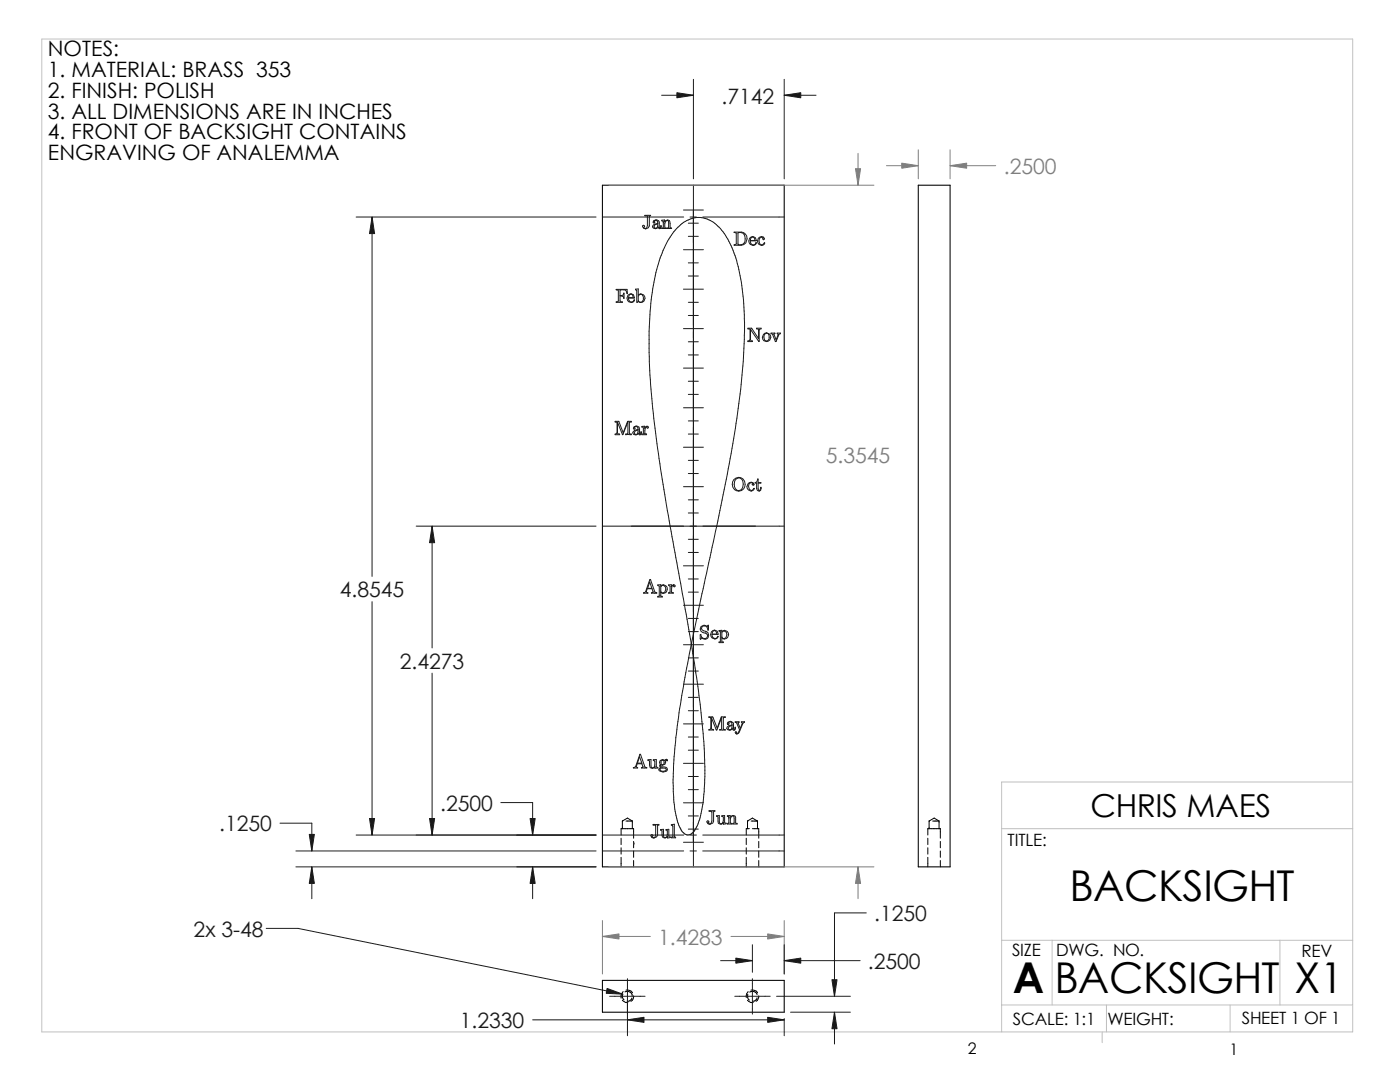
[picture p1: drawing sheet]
<svg xmlns="http://www.w3.org/2000/svg" width="279mm" height="216mm" viewBox="0 0 279 216" stroke-linecap="round" stroke-linejoin="round" font-family="sans-serif">
<path d="M8.3 7.8h261.7v198.1h-261.7zM270 156h-70.1v49.9M199.9 165.4h70.1M199.9 187.6h70.1M210 187.6v12.9M255.4 187.6v12.9M199.9 200.5h70.1M220 205.9v2.2M220.8 200.5v5.4M245.5 200.5v5.4" fill="none" stroke="#c0c0c0" stroke-width=".2"/>
<g fill="none" stroke="#000" stroke-width=".2">
<path d="M124 166.6v-1.2h2.4v1.9M124 167.3v1.2M124 169.2v1.2M124 171.1v1.9M124.2 163.8h.1M124.2 163.8v1.6M124.2 163.8l1-.6 1 .6M124.9 163.8h1.3M126.2 163.8v1.6M126.4 167.9v1.3M126.4 169.8v1.3M126.4 171.7v1.3"/>
<path d="M148.9 167.3v1.2M148.9 169.2v1.2M148.9 171.1v1.9M149.2 163.8h.1M149.2 163.8v1.6M149.2 163.8l1-.6 1 .6M149.5 165.4h-.6v1.2M149.9 163.8h1.3M150.2 165.4h1.2v1.9M151.2 163.8v1.6M151.4 167.9v1.3M151.4 169.8v1.3"/>
<path d="M151.4 171.7v1.3M185.2 166.6v-1.2h2.5v1.9M185.2 167.3v1.2M185.2 169.2v1.2M185.2 171.1v1.9M185.4 163.8h.1M185.4 163.8v1.6M185.4 163.8l1-.6 1 .6M186.1 163.8h1.3M187.4 163.8v1.6M187.7 167.9v1.3M187.7 169.8v1.3"/>
<path d="M187.7 171.7v1.3M124 199h.1M124.2 199.6a1.04 1.04 0 0 0 1.1 .4M124.3 198.4l-.1 .1a.92 .92 0 0 0 .3 1M124.4 197.9l-.3 .4-.1 .7M124.7 197.9h.2a1 1 0 0 1 1.3 .6M124.9 197.6a1.3 1.3 0 0 1 1.3 .5M126.1 199.1a.92 .92 0 0 1-1 .7M126.2 198.5h.1M126.4 198.7a1.09 1.09 0 0 1-.5 1.1M149.2 199.6a1.08 1.08 0 0 0 1.1 .4M149.2 198.4v.1a.94 .94 0 0 0 .4 1.1"/>
<path d="M149.3 197.9a1.27 1.27 0 0 0-.4 1.1M149.6 198l.3-.1a.96 .96 0 0 1 1.2 .6M149.9 197.6a1.24 1.24 0 0 1 1.3 .5M151.1 199.1a.89 .89 0 0 1-.9 .7M151.4 198.7a1.32 1.32 0 0 1-.5 1.1"/>
</g>
<path d="M120.2 37h36.3v136h-36.3zM183.3 37h6.3v136h-6.3zM120.2 195.6h36.3v6.4h-36.3z" fill="none" stroke="#000" stroke-width=".21"/>
<g fill="none" stroke="#191924" stroke-width=".2">
<path d="M132 19h6.4M138.4 15.8v19.9M156.5 15.8v19.9M156.5 19h6.4M138.4 37v136M71.1 43.3h47.9M74.3 43.3v71.7M120.2 43.3h16.2M123 57.7h2.1l.1 .9-.4-.7h-1l-.1 1.1 .7-.1 .1-.4v1l-.1-.3-.7-.1 .1 1.1 .4 .1h-1.2l.4-.2v-2.1v-.1zM125.3 58.9l.6-.3 .5 .2 .2 .6-1.2 .1a.63 .63 0 0 0 .8 .7l.4-.3-.3 .4-.3 .1-.6-.2-.2-.3-.1-.4zM125.7 58.8h.5l.2 .6h-1zM126.8 57.7h.6v1.2l.5-.3 .5 .2 .3 .7-.2 .6a.77 .77 0 0 1-1.2 0l-.2 .2v-2.3z"/>
<path d="M127.4 59l.5-.3a.88 .88 0 0 1 .5 .8 .88 .88 0 0 1-.6 .8l-.4-.3zM128.7 43h1.1l-.2 .1v2l-.2 .4-.5 .2-.5-.1-.2-.4 .1-.2h.3v.3l-.2 .1 .4 .2 .3-.1 .1-.5v-1.9zM131.3 44.6a.76 .76 0 0 0-1 .8l.6 .2 .5-.3v.3h.5l.1-.6-.2 .5-.2-.2v-.8a.59 .59 0 0 0-.7-.6l-.4 .1-.2 .3 .1 .1h.2v-.2l-.1-.1 .2-.1 .5 .1 .1 1-.2 .4h-.5l-.1-.2 .2-.5 .6-.1M132.1 43.9h.5v.4l.6-.4 .4 .1 .1 1.4 .3 .2h-.9l.3-.2v-1.3l-.2-.1-.3 .1-.2 .5v.8l.3 .2h-.9l.3-.2v-1.1zM132.4 44.3h.1M135 45.6a5.4 5.4 0 0 1 8.8 0l.2 .3a18.8 18.8 0 0 1 3.4 7.9 66.9 66.9 0 0 1 .8 20.1 195.5 195.5 0 0 1-3 20.7l-6.4 29.9a195 195 0 0 0-4.4 28.5v.7a29.5 29.5 0 0 0 1.1 11 2.69 2.69 0 0 0 1.8 1.9l.4-.1a3.2 3.2 0 0 0 1.7-2.4 39.2 39.2 0 0 0 1.2-13.9l-.9-9.7-1.1-8.2-5.2-29.4a300.4 300.4 0 0 1-2.9-19.5l-.7-6.7a113.4 113.4 0 0 1-.1-13.9 36 36 0 0 1 3.1-13.8l.7-1.3zM136.4 41.9h4M136.4 49.8h4M136.4 57.7h4M137.4 44.5h2M137.4 47.2h2M137.4 52.5h2"/>
<path d="M137.4 55.1h2M137.7 43.3h1.3M140.3 43.3h16.2M146.5 46.3h1.5a1.24 1.24 0 0 1 1.1 1.4l-.3 .8-.4 .3-1.9 .1 .4-.3v-2v-.2zM147.3 46.4h.1a1.08 1.08 0 0 1 1.3 1.3 1.05 1.05 0 0 1-1.4 1.1zM149.6 47.5l.6-.3 .5 .2 .3 .6h-1.3a.63 .63 0 0 0 .3 .7 .63 .63 0 0 0 .7 0l.2-.3-.3 .5-.3 .1-.6-.2-.3-.7zM150 47.4h.5l.2 .6h-1zM151.3 47.5l.7-.3 .4 .1 .1 .5h-.2l-.1-.3h.2l-.4-.2-.3 .2-.2 .6 .1 .6 .4 .2 .6-.4-.1 .2-.5 .3-.5-.2-.3-.7zM136.4 65.6h4M136.4 73.4h4M137.4 60.3h2M137.4 62.9h2"/>
<path d="M137.4 68.2h2M137.4 70.8h2M137.4 76.1h2M137.4 78.7h2M149.3 65.5h.7l1.4 2.1v-1.9l-.4-.1v-.1h.9l-.4 .4v2.3l-1.7-2.5v2l.4 .5h-.9l.4-.5v-2l-.4-.1zM152.8 66.5h.2a.89 .89 0 0 1 .5 .8 .89 .89 0 0 1-.5 .8 .9 .9 0 0 1-.2-1.6zM153.9 66.5h.7l-.2 .2 .5 1.1 .4-1-.2-.3h.6l-.2 .2-.6 1.5-.7-1.5zM122.8 84.1h.7l.9 2.3 .9-2.3h.7v.1h-.3l-.1 .2v2l.1 .2h.3v.1h-1.1v-.1h.3l.1-.2v-2.2l-1.1 2.5-1-2.5v2.1l.5 .4h-.9l.3-.4v-1.9v-.2h-.3zM126.5 85.2l.5-.2a.59 .59 0 0 1 .6 .7l.1 .9h.1l.1-.4h.1l-.3 .6-.3-.4-.5 .4-.4-.1-.2-.3a1.03 1.03 0 0 1 1-.7v-.5l-.3-.1-.5 .2 .2 .1-.3 .2zM126.8 86l.5-.2-.1 .8-.3 .1-.2-.1-.1-.2zM128.7 86.4h.1M129.1 85.1h.2l.1 .3h-.3z"/>
<path d="M129.1 85.1a1.04 1.04 0 0 0-.4 1.3M129.1 85l-.3 .2-.1 .3v-.5l-.6 .1 .3 .3v1.2h-.3v.1h.9l-.3-.3M136.4 81.4h4M136.4 89.2h4M136.4 97.1h4M137.4 86.6h2M137.4 84h2M137.4 91.9h2M137.4 94.5h2M137.4 99.7h2M146.9 95.5l.5-.2a1.36 1.36 0 0 1 1 1.3 1.36 1.36 0 0 1-1 1.3 1.4 1.4 0 0 1-.5-2.4zM149.3 96.6a.69 .69 0 0 1 .6-.4 .69 .69 0 0 1 .6 .4v.2h-.3l-.1-.2 .2-.1-.4-.2-.5 .4 .2 1 .6 .1 .3-.3v.2l-.6 .3-.5-.2-.3-.3v-.4z"/>
<path d="M150.3 96.5h.1M151.2 95.6l.1 .7h.5l-.5 .1 .1 1.4h.3l.2-.6-.1 .6-.3 .2-.4-.3-.1-1.3h-.3l.4-.3zM83.1 105h35.9M86.2 105v24.3M120.2 105h36.3M129 118v.1M129.7 116.1l.4 1.3h-.9zM129.8 115.6l.9 2.5 .4 .3h-1.1l.3-.2-.2-.7h-.9l-.2 .5 .3 .4h-.9l.5-.4zM131.3 116.7h.6v.2l.5-.2 .5 .2 .2 .3 .1 .4-.2 .5a.72 .72 0 0 1-1.1 .1v.8h.3v.1h-.9v-.1h.3v-1.9zM131.9 117.1l.5-.3 .4 .3 .1 .5-.2 .6-.4 .1-.4-.2zM133.4 116.7h.6v.4l.1-.3 .4-.1 .2 .2-.2 .2v-.3l-.4 .2a1.23 1.23 0 0 0 0 1.2l.3 .2h-1l.3-.2v-1.1zM136.4 112.9h4"/>
<path d="M137.4 102.4h2M137.4 107.6h2M137.4 110.2h2M137.4 115.5h2M137.4 118.2h2M74.3 120.1v46.5M86.2 134.3v32.3M136.4 120.8h4M136.4 128.7h4M136.4 136.5h4M137.4 123.4h2M137.4 126h2"/>
<path d="M137.4 131.3h2M137.4 133.9h2M137.4 139.1h2M139.8 126.6h.1M140.9 126l-.8-.4-.1-.3 .2-.3 .3-.1a.95 .95 0 0 1 .9 .8v-.9l-.3 .3-.6-.3-.6 .2-.2 .5a1.27 1.27 0 0 0 1.2 .9l.3 .5-.1 .4a.76 .76 0 0 1-.8 0 .76 .76 0 0 1-.4-.7M140.9 126l.4 .2 .1 .5-.1 .6a.91 .91 0 0 1-1.3 0l-.2 .3v-1M140.9 126h.1M142 126.1l.6-.4 .5 .2 .2 .6-1.2 .1a.63 .63 0 0 0 .3 .7 .63 .63 0 0 0 .7 0l.2-.3-.3 .4-.3 .1-.6-.2-.3-.7zM142.4 125.9h.4l.2 .6h-.9zM143.5 125.8h.6v.2l.5-.2 .5 .2 .3 .7-.2 .5a.72 .72 0 0 1-1.1 .1v.8h.3v.1h-.9v-.1h.3v-2.1l-.3-.1zM144.1 126.2l.5-.3 .3 .3 .2 .5-.2 .6-.4 .1-.4-.2zM127.6 151l.5 1.3h-.9z"/>
<path d="M127.7 150.5l.1 .1 .9 2.5 .4 .1h-1.1l.3-.1-.2-.7h-.9l-.2 .6 .3 .2h-.9l.5-.3zM129.3 151.6h.6l.1 1.5 .3 .1a1.16 1.16 0 0 0 .3-1.4h-.2v-.2h.6v1.3l.3 .3-.6 .1v-.3a.62 .62 0 0 1-1 .1l-.1-1.3h-.3zM131.7 151.8l.5-.2 .4 .1 .5-.2 .1 .2-.1 .1-.1-.2-.3 .2 .1 .3-.1 .4-.5 .2-.4-.1v.1a.53 .53 0 0 0 .8 .3l.5 .3v.5a1.07 1.07 0 0 1-1.6-.3l.3-.3-.2-1.1zM131.8 153.3h.9l.2 .1v.3l-.6 .2-.5-.1-.1-.3zM131.8 152.6h.1M132 151.8l.2-.1a.49 .49 0 0 1 .3 .4 .49 .49 0 0 1-.3 .5l-.2-.2zM136.4 144.4h4M136.4 152.3h4M137.4 141.8h2M137.4 147.1h2M137.4 149.7h2M137.4 157.6h2"/>
<path d="M137.4 154.9h2M141.5 143h.7l.9 2.3 .8-2.2 .8-.1-.3 .2v.1v2.2l.3 .2h-1.1l.4-.2v-.1v-2.3l-1 2.6-1-2.5v2.1l.1 .2 .3 .2h-.9l.3-.2 .1-.2v-2.1zM145.3 144.1l.5-.2a.64 .64 0 0 1 .6 .7v.8l.2 .2 .2-.5-.1 .5h-.4l-.1-.2-.5 .3-.4-.1-.3-.3a.91 .91 0 0 1 1.1-.6l-.1-.5-.3-.2-.4 .2 .2 .2-.3 .2zM145.5 144.9l.6-.1-.2 .7h-.5l-.1-.2zM146.7 144h.8l-.2 .3 .4 1 .5-.9-.2-.4h.6l-.3 .4-.9 1.9-.3 .2-.2-.1-.1-.4h.2v.3h-.1l.2 .1 .2-.1 .3-.6-.6-1.4zM55.9 164.3h6.3v5.5M59.1 169.8h59.9M59.1 173h59.9M62.2 173v6.3M71.1 166.6h47.9M99.9 160.1h6.4v6.5M106.3 173v6.3"/>
<path d="M120.2 169.8h16.2M120.2 166.6h16.2M130.3 164.5h1.2v.1l-.3 .1v2l-.2 .3-.5 .2-.4-.1-.2-.3 .1-.2h.2l.1 .3-.3 .1 .5 .2 .2-.2 .2-.4v-1.9l-.6-.1zM131.8 165.5h.6l.1 1.5 .3 .1 .3-.1a1.44 1.44 0 0 0 0-1.3h-.2v-.2h.6v1.3l.3 .3-.6 .1v-.3a.62 .62 0 0 1-1 .1l-.1-1.3h-.3zM134 164.5h.6v2.5h.2v.2h-.8v-.2h.3v-2.1zM136.4 160.2h4M136.4 168.1h4M137.4 162.8h2M137.4 165.4h2M137.7 169.8h1.3M137.7 166.6h1.3M140.3 169.8h16.2"/>
<path d="M140.3 166.6h16.2M141.5 161.8h1.2v.1h-.3v2l-.2 .4-.5 .2-.4-.1-.2-.4v-.2h.3v.3l-.2 .1 .4 .2 .3-.1 .2-.5v-1.7l-.6-.2zM143 162.8l.6-.1v1.3v.3l.3 .1 .3-.1 .2-.5-.1-.9h-.2v-.1l.5-.1v1.3l.3 .4-.5 .1v-.4a.61 .61 0 0 1-1.1 .2v-1.2zM144.4 164.1h.1M145.5 163.1h.1M146.3 162.8l-.3 .1-.2 .5v.8l.2 .1v.1h-.8v-.1h.3v-1.2M146.3 162.8l.4 .1 .1 .2v1.1l.3 .1v.1h-.8l.2-.2v-1.3zM146.3 162.7l-.6 .4v-.4l-.5 .1v.1h.3v.2"/>
<circle cx="153" cy="67.3" r=".85"/>
<circle cx="147.4" cy="96.6" r="1.35"/>
</g>
<path d="M126.6 168.2v.2" fill="none" stroke="#f00" stroke-width=".2"/>
<path d="M61.7 166.5h1l-.5 3.3z" fill="#191924"/>
<path d="M61.7 166.5h1l-.5 3.3z" fill="none" stroke="#191924" stroke-width=".2"/>
<path d="M62.2 173l.5 3.3h-1z" fill="#191924"/>
<path d="M62.2 173l.5 3.3h-1z" fill="none" stroke="#191924" stroke-width=".2"/>
<path d="M106.3 173l.5 3.3h-1z" fill="#191924"/>
<path d="M106.3 173l.5 3.3h-1z" fill="none" stroke="#191924" stroke-width=".2"/>
<path d="M105.8 163.3h1l-.5 3.3z" fill="#191924"/>
<path d="M105.8 163.3h1l-.5 3.3z" fill="none" stroke="#191924" stroke-width=".2"/>
<path d="M73.7 163.3h1.1l-.5 3.3z" fill="#191924"/>
<path d="M73.7 163.3h1.1l-.5 3.3z" fill="none" stroke="#191924" stroke-width=".2"/>
<path d="M74.3 43.3l.5 3.3h-1.1z" fill="#191924"/>
<path d="M74.3 43.3l.5 3.3h-1.1z" fill="none" stroke="#191924" stroke-width=".2"/>
<path d="M85.7 163.3h1l-.5 3.3z" fill="#191924"/>
<path d="M85.7 163.3h1l-.5 3.3z" fill="none" stroke="#191924" stroke-width=".2"/>
<path d="M86.2 105l.5 3.3h-1z" fill="#191924"/>
<path d="M86.2 105l.5 3.3h-1z" fill="none" stroke="#191924" stroke-width=".2"/>
<path d="M135.1 18.5l3.3 .5-3.3 .5z" fill="#191924"/>
<path d="M135.1 18.5l3.3 .5-3.3 .5z" fill="none" stroke="#191924" stroke-width=".2"/>
<path d="M156.5 19l3.3-.5v1z" fill="#191924"/>
<path d="M156.5 19l3.3-.5v1z" fill="none" stroke="#191924" stroke-width=".2"/>
<path d="M121.5 37h52.9M171.2 30.6v6.4M121.5 173h52.9M171.2 173v6.3" fill="none" stroke="#808080" stroke-width=".2"/>
<path d="M170.7 33.7h1l-.5 3.3z" fill="#808080"/>
<path d="M170.7 33.7h1l-.5 3.3z" fill="none" stroke="#808080" stroke-width=".2"/>
<path d="M171.2 173l.5 3.3h-1z" fill="#808080"/>
<path d="M171.2 173l.5 3.3h-1zM120.2 183.7v10.7M120.2 186.9h9.6M145.9 186.9h10.6M156.5 183.7v10.7" fill="none" stroke="#808080" stroke-width=".2"/>
<g fill="none" stroke="#191924" stroke-width=".2">
<path d="M53.1 185.3h6.4l64.8 13.1M121.7 198.8h7M125.2 195.3v11.4M143.8 191.7h6.4M146.6 198.8h7.1M150.2 188.5v5.5M150.2 195.3v7.1M155 198.8h14.7M156.5 191.7h15.2M156.5 188.5v5.9M172.9 182.2h-6.4v16.6M106.3 203.5h50.2"/>
<path d="M156.5 203.2v3.5M157.8 202h11.9M166.5 202v6.3"/>
</g>
<path d="M153.2 186.4l3.3 .5-3.3 .5z" fill="#808080"/>
<path d="M153.2 186.4l3.3 .5-3.3 .5z" fill="none" stroke="#808080" stroke-width=".2"/>
<path d="M120.2 186.9l3.3-.5v1z" fill="#808080"/>
<path d="M120.2 186.9l3.3-.5v1z" fill="none" stroke="#808080" stroke-width=".2"/>
<path d="M153.2 203l3.3 .5-3.3 .5z" fill="#191924"/>
<path d="M153.2 203l3.3 .5-3.3 .5z" fill="none" stroke="#191924" stroke-width=".2"/>
<path d="M166 195.5h1l-.5 3.3z" fill="#191924"/>
<path d="M166 195.5h1l-.5 3.3z" fill="none" stroke="#191924" stroke-width=".2"/>
<path d="M156.5 191.7l3.3-.5v1z" fill="#191924"/>
<path d="M156.5 191.7l3.3-.5v1z" fill="none" stroke="#191924" stroke-width=".2"/>
<path d="M146.9 191.2l3.3 .5-3.3 .5z" fill="#191924"/>
<path d="M146.9 191.2l3.3 .5-3.3 .5z" fill="none" stroke="#191924" stroke-width=".2"/>
<path d="M166.5 202l.5 3.3h-1z" fill="#191924"/>
<path d="M166.5 202l.5 3.3h-1z" fill="none" stroke="#191924" stroke-width=".2"/>
<path d="M125.2 203.5l3.3-.5v1z" fill="#191924"/>
<path d="M125.2 203.5l3.3-.5v1z" fill="none" stroke="#191924" stroke-width=".2"/>
<path d="M121.2 197.2l3.1 1.2-3.3-.2z" fill="#191924"/>
<path d="M121.2 197.2l3.1 1.2-3.3-.2z" fill="none" stroke="#191924" stroke-width=".2"/>
<path d="M176.9 33.1h6.4M183.3 29.9v5.8M189.6 29.9v5.8M189.6 33.1h9.1" fill="none" stroke="#808080" stroke-width=".2"/>
<path d="M189.6 33.1l3.3-.5v1z" fill="#808080"/>
<path d="M189.6 33.1l3.3-.5v1z" fill="none" stroke="#808080" stroke-width=".2"/>
<path d="M180 32.6l3.3 .5-3.3 .5z" fill="#808080"/>
<path d="M180 32.6l3.3 .5-3.3 .5z" fill="none" stroke="#808080" stroke-width=".2"/>
<g font-size="8.5">
<text x="213.4" y="179.8">BACKSIGHT</text>
<text x="202.1" y="198.2">A</text>
<text x="210.4" y="198.1">BACKSIGHT</text>
<text x="258.4" y="198.1">X1</text>
</g>
<text font-size="6.3" x="217.6" y="163">CHRIS MAES</text>
<g font-size="4.2">
<text x="9.6" y="11.1">NOTES:</text>
<text x="9.6" y="15.3">1. MATERIAL: BRASS 353</text>
<text x="9.6" y="19.5">2. FINISH: POLISH</text>
<text x="9.6" y="23.7">3. ALL DIMENSIONS ARE IN INCHES</text>
<text x="9.6" y="27.8">4. FRONT OF BACKSIGHT CONTAINS</text>
<text x="9.6" y="32">ENGRAVING OF ANALEMMA</text>
</g>
<g font-size="4.2" fill="#191924">
<text x="144" y="20.7">.7142</text>
<text x="67.8" y="119.2">4.8545</text>
<text x="79.8" y="133.5">2.4273</text>
<text x="87.8" y="161.8">.2500</text>
<text x="43.8" y="165.9">.1250</text>
<text x="174.5" y="183.8">.1250</text>
<text x="38.7" y="186.9">2x 3-48</text>
<text x="173.2" y="193.3">.2500</text>
<text x="91.8" y="205.2">1.2330</text>
</g>
<g font-size="4.2" fill="#808080">
<text x="200.3" y="34.7">.2500</text>
<text x="164.8" y="92.4">5.3545</text>
<text x="131.4" y="188.6">1.4283</text>
</g>
<g font-size="3.4">
<text x="201.1" y="168.8">TITLE:</text>
<text x="202" y="190.8">SIZE</text>
<text x="210.8" y="190.8">DWG. NO.</text>
<text x="259.8" y="191">REV</text>
<text x="202.1" y="204.4">SCALE: 1:1</text>
<text x="221" y="204.5">WEIGHT:</text>
<text x="247.8" y="204.4">SHEET 1 OF 1</text>
</g>
<g font-size="3.2">
<text x="193.2" y="210.4">2</text>
<text x="245.4" y="210.6">1</text>
</g>
</svg>
